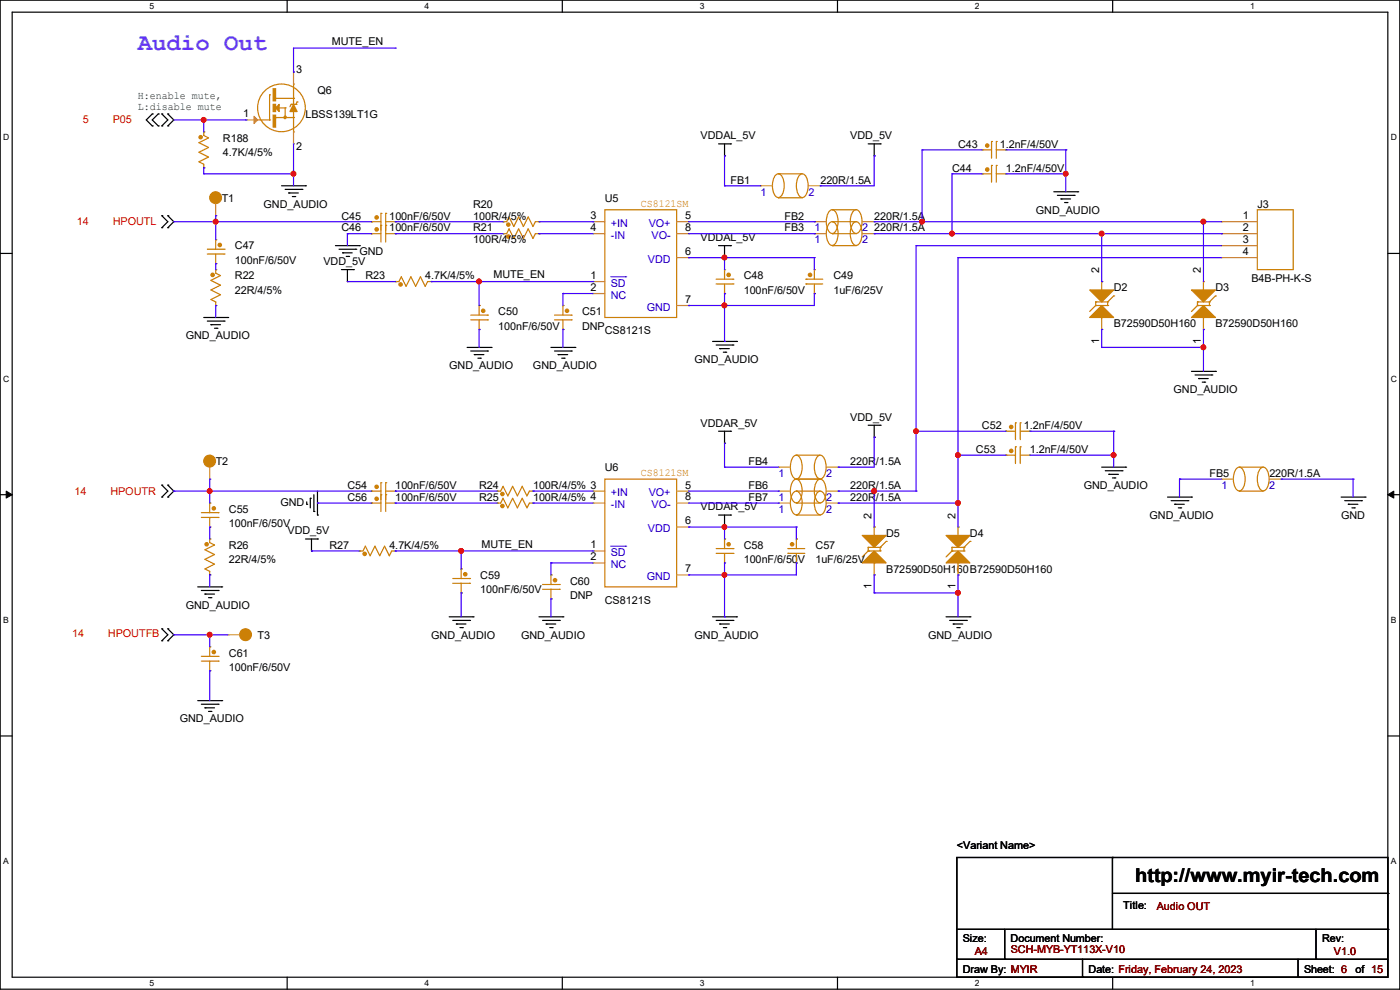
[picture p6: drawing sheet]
<svg xmlns="http://www.w3.org/2000/svg" width="297mm" height="210mm" viewBox="0 0 297 210" stroke-linecap="round" stroke-linejoin="round" font-family="sans-serif">
<path d="M0 0h297v209.8h-297zM2.6 2.6h291.8v204.7h-291.8z" fill="none" stroke="#000" stroke-width=".25"/>
<g fill="#fff">
<path d="M31.7 .3h1v2h-1z"/>
<path d="M31.7 207.6h1v1.9h-1z"/>
</g>
<path d="M60.9 0v2.6M60.9 207.3v2.5" fill="none" stroke="#000" stroke-width=".25"/>
<g fill="#fff">
<path d="M90.1 .3h1v2h-1z"/>
<path d="M90.1 207.6h1v1.9h-1z"/>
</g>
<path d="M119.3 0v2.6M119.3 207.3v2.5" fill="none" stroke="#000" stroke-width=".25"/>
<g fill="#fff">
<path d="M148.5 .3h.9v2h-.9z"/>
<path d="M148.5 207.6h.9v1.9h-.9z"/>
</g>
<path d="M177.7 0v2.6M177.7 207.3v2.5" fill="none" stroke="#000" stroke-width=".25"/>
<g fill="#fff">
<path d="M206.8 .3h1v2h-1z"/>
<path d="M206.8 207.6h1v1.9h-1z"/>
</g>
<path d="M236.1 0v2.6M236.1 207.3v2.5" fill="none" stroke="#000" stroke-width=".25"/>
<g fill="#fff">
<path d="M265.2 .3h1v2h-1z"/>
<path d="M265.2 207.6h1v1.9h-1z"/>
<path d="M.7 28.2h1.2v1.9h-1.2z"/>
<path d="M295.1 28.2h1.2v1.9h-1.2z"/>
<path d="M.7 79.3h1.2v2h-1.2z"/>
<path d="M295.1 79.3h1.2v2h-1.2z"/>
</g>
<path d="M0 53.8h2.6M294.4 53.8h2.6" fill="none" stroke="#000" stroke-width=".25"/>
<g fill="#fff">
<path d="M.7 130.5h1.2v2h-1.2z"/>
<path d="M295.1 130.5h1.1v2h-1.1z"/>
</g>
<path d="M0 104.9h2.6M294.4 104.9h2.6" fill="none" stroke="#000" stroke-width=".25"/>
<path d="M1.3 104.2l1.3 .7-1.3 .8zM294.4 104.9l1.3-.7v1.5z" fill="#000" stroke="#000" stroke-width=".21"/>
<g fill="#fff">
<path d="M.7 181.7h1.2v2h-1.2z"/>
<path d="M295.1 181.7h1.1v2h-1.1z"/>
</g>
<g fill="none" stroke="#000" stroke-width=".25">
<path d="M32.3 24.2h.1M32.3 26.7h.1M32.3 24.2l-1.3 1.2 1.3 1.3M33.6 26.7h.1M33.6 24.2h.1M33.6 24.2l-1.3 1.2 1.3 1.3M34.3 26.7h.1M34.3 24.2h.1M34.3 24.2l1.3 1.2-1.3 1.3M35.6 24.2h.1M35.6 26.7h.1M35.6 24.2l1.3 1.2-1.3 1.3"/>
<path d="M59.7 39.4h5.1M64.8 39.4h.1M152.4 30.5h2.6M153.7 33.1h.1M153.7 30.5v2.6M155 30.5h.1M184.2 30.5h2.5M185.5 33.1h.1M185.5 30.5v2.6M186.7 30.5h.1M34.3 48.3h.1M34.3 45.8h.1"/>
<path d="M34.3 45.8l1.3 1.2-1.3 1.3M35.6 45.8h.1M35.6 48.3h.1M35.6 45.8l1.3 1.2-1.3 1.3M60.5 40.2h3.6M61.3 40.9h.1M61.3 40.9h2M62 41.7h.5M62.5 41.7h.1M64.1 40.2h.1M71.2 52.1h5M71.9 52.9h3.6"/>
<path d="M72.4 57.2h2.6M72.7 53.6h.1M72.7 53.6h2M73.4 54.4h.6M73.7 59.7h.1M73.7 57.2v2.5M74 54.4h.1M75 57.2h.1M75.5 52.9h.1M76.2 52.1h.1M152.4 52.1h2.6M153.7 54.7h.1"/>
<path d="M153.7 52.1v2.6M155 52.1h.1M223.6 40.7h5M224.3 41.4h3.6M225.1 42.2h.1M225.1 42.2h2M225.8 43h.6M226.4 43h.1M227.9 41.4h.1M228.6 40.7h.1M43.2 67.4h5.1M44 68.1h3.5"/>
<path d="M44.7 68.9h.1M44.7 68.9h2.1M45.5 69.6h.5M46 69.6h.1M47.5 68.1h.1M48.3 67.4h.1M99.1 73.7h5.1M99.9 74.5h3.5M100.6 75.2h.1M100.6 75.2h2.1M101.4 76h.5M101.9 76h.1"/>
<path d="M103.4 74.5h.1M104.2 73.7h.1M116.9 73.7h5.1M117.6 74.5h3.6M118.4 75.2h.1M118.4 75.2h2M119.2 76h.5M119.7 76h.1M121.2 74.5h.1M122 73.7h.1M151.2 72.4h5.1M151.9 73.2h3.6"/>
<path d="M152.7 74h.1M152.7 74h2M153.5 74.7h.5M154 74.7h.1M155.5 73.2h.1M156.3 72.4h.1M252.8 78.8h5.1M253.5 79.5h3.6M257.1 79.5h.1M257.9 78.8h.1M152.4 91.5h2.6M153.7 94h.1"/>
<path d="M153.7 91.5v2.5M155 91.5h.1M184.2 90.2h2.5M185.5 92.8h.1M185.5 90.2v2.6M186.7 90.2h.1M233.7 99.1h5.1M234.5 99.9h3.5M238 99.9h.1M238.8 99.1h.1M254.3 80.3h.1M254.3 80.3h2"/>
<path d="M255.1 81.1h.5M255.6 81.1h.1M34.3 105.5h.1M34.3 102.9h.1M34.3 102.9l1.3 1.3-1.3 1.3M35.6 102.9h.1M35.6 105.5h.1M35.6 102.9l1.3 1.3-1.3 1.3M64.8 114.3h2.6M65.1 107h.1M65.1 106.5v.5M65.8 105.7h.1"/>
<path d="M65.8 105.7v2M66.1 116.9h.1M66.1 114.3v2.6M66.6 108.5h.1M66.6 104.9v3.6M67.4 109.3h.1M67.4 114.3h.1M67.4 104.2v5.1M152.4 109.3h2.6M153.7 111.8h.1M153.7 109.3v2.5M155 109.3h.1"/>
<path d="M235.2 100.6h.1M235.2 100.6h2.1M236 101.4h.5M236.5 101.4h.1M247.7 105.5h5.1M248.5 106.2h3.5M249.2 107h.1M249.2 107h2M250 107.7h.5M250.5 107.7h.1M252 106.2h.1M252.8 105.5h.1"/>
<path d="M284.5 105.5h5.1M285.3 106.2h3.5M286 107h.1M286 107h2.1M286.8 107.7h.5M287.3 107.7h.1M288.8 106.2h.1M289.6 105.5h.1M34.3 135.9h.1M34.3 133.4h.1M34.3 133.4l1.3 1.3-1.3 1.2M35.6 133.4h.1"/>
<path d="M35.6 135.9h.1M35.6 133.4l1.3 1.3-1.3 1.2M42 124.5h5M42.7 125.3h3.6M43.5 126h.1M43.5 126h2M44.2 126.8h.5M44.7 126.8h.1M46.3 125.3h.1M47 124.5h.1M95.3 130.9h5.1M96.1 131.6h3.5"/>
<path d="M96.8 132.4h.1M96.8 132.4h2M97.6 133.1h.5M98.1 133.1h.1M99.6 131.6h.1M100.4 130.9h.1M114.3 130.9h5.1M115.1 131.6h3.6M115.9 132.4h.1M115.9 132.4h2M116.6 133.1h.5M117.1 133.1h.1"/>
<path d="M118.7 131.6h.1M119.4 130.9h.1M151.2 130.9h5.1M151.9 131.6h3.6M152.7 132.4h.1M152.7 132.4h2M153.5 133.1h.5M154 133.1h.1M155.5 131.6h.1M156.3 130.9h.1M200.7 130.9h5.1M201.5 131.6h3.5"/>
<path d="M202.2 132.4h.1M202.2 132.4h2.1M203 133.1h.5M203.5 133.1h.1M205 131.6h.1M205.8 130.9h.1M0 156.1h2.6M42 148.6h5M42.7 149.4h3.6M43.5 150.2h.1M43.5 150.2h2M44.2 150.9h.5"/>
<path d="M44.7 150.9h.1M46.3 149.4h.1M47 148.6h.1M294.4 156.1h2.6M203 181.9h91.4v25.4h-91.4zM203 197.1h91.4M213.1 197.1v6.4M236 181.9h.1M236 181.9v15.2M236 189.5h58.4M279.2 197.1v6.4M294.4 197.1h.1"/>
<path d="M294.4 189.5h.1M203 203.5h.1M203 203.5h91.4M213.1 203.5h.1M229.7 207.3h.1M229.7 203.5v3.8M275.4 207.3h.1M275.4 203.5v3.8M279.2 203.5h.1"/>
</g>
<g fill="none" stroke="#cc8006" stroke-width=".25">
<path d="M62.3 17.8h.1M62.3 17.8v4.3M43.2 35.6h.1M43.2 28h.1M43.2 28v.7l1 .6-2 1 2 1-2 1 2 1-2 1 1 .5v.8M54.7 25.4h2.5M57.2 25.4h.1M57.2 20.1h.1M57.2 20.1v5.3M58.5 24.9h.1M58.5 24.9h1.7M58.5 20.9h3.8"/>
<path d="M59.2 22.9h1.3M60.5 22.9h.1M60.5 24.7h.1M60.5 22.9v1.8M60.7 24.9h1.6M61.8 22.1h.1M61.8 22.1l-.3 .5M61.8 22.1h1M62.3 24.9h.1M62.3 28h.1M62.3 20.9h.1M62.3 23.7v4.3"/>
<path d="M62.8 22.1h.1M63 21.6h.1M63 21.6l-.2 .5M164.5 37.2a.84 .84 0 0 1 .9-.3 .84 .84 0 0 1 .6 .7 3.8 3.8 0 0 1-.5 4.2 .9 .9 0 0 1-1.3-.6 4.3 4.3 0 0 1 .3-4zM165.1 36.9h.1M165.1 36.9h5.1M169.6 37.2a.84 .84 0 0 1 .9-.3 .84 .84 0 0 1 .6 .7 3.8 3.8 0 0 1-.6 4.2 .9 .9 0 0 1-1.2-.6 4.3 4.3 0 0 1 .3-4zM208.3 36.9h.1M208.3 31.8h.1M208.3 36.9h2.1M208.3 31.8h2.1M210.4 35.1h.1"/>
<path d="M210.4 30h.1M210.4 30v3.6M210.4 35.1v3.6M211.4 35.1h.1M211.4 30h.1M211.4 30v3.6M211.4 35.1v3.6M211.4 36.9h2M211.4 31.8h2M213.4 36.9h.1M213.4 31.8h.1M44 53.9h3.5"/>
<path d="M44 52.9h3.5M45.8 50.8h.1M45.8 55.9h.1M45.8 57.2h.1M45.8 50.8v2.1M45.8 53.9v2M45.8 57.2v.8l1 .5-2.1 1 2.1 1-2.1 1 2.1 1-2.1 1 1.1 .6v.7M47.5 53.9h.1M47.5 52.9h.1M78.8 47h.1M78.8 49.6h.1M78.8 47h2"/>
<path d="M78.8 49.6h2M80.8 45.3h.1M80.8 47.8h.1M80.8 45.3v6.1M81.8 45.3h.1M81.8 47.8h.1M81.8 47h2.1M81.8 45.3v6.1M81.8 49.6h2.1M83.9 59.7h.1M83.9 47h.1M83.9 49.6h.1"/>
<path d="M83.9 59.7h.7l.5-1 1 2 1.1-2 1 2 1-2 1 2 .5-1h.8M91.5 59.7h.1M106.7 47h.1M106.7 49.6h.1M106.7 47h.8l.5-1 1 2 1-2 1 2 1.1-2 1 2 .5-1h.7M106.7 49.6h.8l.5-1 1 2 1-2 1 2 1.1-2 1 2 .5-1h.7M114.3 47h.1M114.3 49.6h.1M128.3 44.5h15.3v22.9h-15.3zM151.9 59.2h3.6M153.7 57.2h.1M153.7 57.2v2"/>
<path d="M155.5 59.2h.1M165.1 42h.1M165.1 42h5.1M171 59.2h.1M171 59.2h3.5M172.8 57.2h.1M172.8 57.2v2M175.9 47.4a.84 .84 0 0 1 .9-.3 .84 .84 0 0 1 .6 .7 3.8 3.8 0 0 1-.5 4.2 .9 .9 0 0 1-1.2-.7 4.3 4.3 0 0 1 .2-3.9zM175.9 44.8a.84 .84 0 0 1 .9-.3 .84 .84 0 0 1 .6 .7 3.8 3.8 0 0 1-.5 4.2 .9 .9 0 0 1-1.2-.6 4.3 4.3 0 0 1 .2-4zM176.6 47h.1M176.6 52.1h.1M176.6 44.5h.1"/>
<path d="M176.6 49.6h.1M176.6 47h5.1M176.6 49.6h5.1M176.6 52.1h5.1M176.6 44.5h5.1M181 47.4a.84 .84 0 0 1 .9-.3 .84 .84 0 0 1 .6 .7 3.8 3.8 0 0 1-.5 4.2 .9 .9 0 0 1-1.3-.7 4.3 4.3 0 0 1 .3-3.9zM181 44.8a.84 .84 0 0 1 .9-.3 .84 .84 0 0 1 .6 .7 3.8 3.8 0 0 1-.5 4.2 .9 .9 0 0 1-1.3-.6 4.3 4.3 0 0 1 .3-4zM233.7 59.7h.1M233.7 59.7v1.8M255.3 59.7h.1M255.3 59.7v1.8M266.7 44.5h7.7v12.7h-7.7z"/>
<path d="M45.8 64.8h.1M99.9 67.9h3.5M99.9 66.8h3.5M101.6 64.8h.1M101.6 69.9h.1M101.6 64.8v2M101.6 67.9v2M103.4 67.9h.1M103.4 66.8h.1M117.6 67.9h3.6M117.6 66.8h3.6M119.4 64.8h.1"/>
<path d="M119.4 69.9h.1M119.4 64.8v2M119.4 67.9v2M121.2 67.9h.1M121.2 66.8h.1M151.9 60.2h3.6M153.7 62.3h.1M153.7 60.2v2.1M155.5 60.2h.1M171 60.2h.1M171 60.2h3.5M172.8 62.3h.1"/>
<path d="M172.8 60.2v2.1M232.5 64.8h.1M232.5 64.1h.1M232.5 64.8h2.5M232.5 64.1h2.5M232.5 64.8l-1.3 1.3M232.5 64.1v.7M233.7 67.4h.1M233.7 67.4v2.5M235 64.8h.1M235 64.1h.1M235 64.1v.7"/>
<path d="M236.3 62.8h.1M236.3 62.8l-1.3 1.3M254 64.8h.1M254 64.1h.1M254 64.8l-1.2 1.3M254 64.8h2.6M254 64.1h2.6M254 64.1v.7M255.3 67.4h.1M255.3 67.4v2.5M256.6 64.8h.1M256.6 64.1h.1"/>
<path d="M256.6 64.1v.7M257.9 62.8h.1M257.9 62.8l-1.3 1.3M168.3 96.9a.84 .84 0 0 1 .9-.3 .84 .84 0 0 1 .6 .7 3.8 3.8 0 0 1-.5 4.2 .9 .9 0 0 1-1.3-.6 4.3 4.3 0 0 1 .3-4zM169 96.6h.1M169 96.6h5M173.4 96.9a.84 .84 0 0 1 .9-.3 .84 .84 0 0 1 .6 .7 3.8 3.8 0 0 1-.6 4.2 .9 .9 0 0 1-1.2-.6 4.3 4.3 0 0 1 .3-4zM213.4 91.5h.1M213.4 96.6h.1M213.4 96.6h2M213.4 91.5h2M215.4 89.7h.1"/>
<path d="M215.4 94.8h.1M215.4 89.7v3.6M215.4 94.8v3.5M216.5 89.7h.1M216.5 94.8h.1M216.5 96.6h2M216.5 89.7v3.6M216.5 94.8v3.5M216.5 91.5h2M218.5 91.5h.1M218.5 96.6h.1M262.3 99.4a.84 .84 0 0 1 .9-.3 .84 .84 0 0 1 .6 .7 3.8 3.8 0 0 1-.6 4.2 .9 .9 0 0 1-1.2-.6 4.3 4.3 0 0 1 .3-4z"/>
<path d="M262.9 99.1h.1M262.9 99.1h5.1M267.4 99.4a.84 .84 0 0 1 .9-.3 .84 .84 0 0 1 .6 .7 3.8 3.8 0 0 1-.6 4.2 .9 .9 0 0 1-1.2-.6 4.3 4.3 0 0 1 .3-4zM42.7 109.8h3.6M42.7 108.8h3.6M44.5 114.3h.1M44.5 106.7h.1M44.5 111.8h.1M44.5 114.3v.8l1 .5-2 1 2 1-2 1.1 2 1-2 1 1 .5v.8M44.5 106.7v2.1M44.5 109.8v2M46.3 109.8h.1"/>
<path d="M46.3 108.8h.1M76.2 116.9h.1M76.2 116.9h.8l.5-1 1 2 1-2 1.1 2 1-2 1 2 .5-1h.8M78.8 106.7h.1M78.8 104.2h.1M78.8 106.7h2M78.8 104.2h2M80.8 104.9h.1M80.8 102.4h.1M80.8 102.4v6.1M81.8 104.9h.1M81.8 102.4h.1"/>
<path d="M81.8 102.4v6.1M81.8 106.7h2.1M81.8 104.2h2.1M83.9 106.7h.1M83.9 104.2h.1M83.9 116.9h.1M105.5 104.2h.1M105.5 106.7h.1M105.5 106.7h.7l.5-1 1 2 1.1-2 1 2 1-2 1 2 .5-1h.8M105.5 104.2h.7l.5-1 1 2 1.1-2 1 2 1-2 1 2 .5-1h.8M113.1 104.2h.1M113.1 106.7h.1"/>
<path d="M128.3 101.6h15.3v22.9h-15.3zM151.9 117.4h3.6M151.9 116.4h3.6M153.7 114.3h.1M153.7 119.4h.1M153.7 114.3v2.1M153.7 117.4v2M155.5 117.4h.1M155.5 116.4h.1M167.2 117.4h.1M167.2 116.4h.1M167.2 117.4h3.5"/>
<path d="M167.2 116.4h3.5M168.3 104.5a.84 .84 0 0 1 .9-.3 .84 .84 0 0 1 .6 .7 3.8 3.8 0 0 1-.5 4.2 .9 .9 0 0 1-1.3-.6 4.3 4.3 0 0 1 .3-4zM168.3 102a.84 .84 0 0 1 .9-.3 .84 .84 0 0 1 .6 .7 3.8 3.8 0 0 1-.5 4.2 .9 .9 0 0 1-1.3-.7 4.3 4.3 0 0 1 .3-3.9zM169 101.6h.1M169 104.2h.1M169 109.3h.1M169 106.7h.1M169 114.3h.1M169 119.4h.1M169 106.7h5M169 104.2h5M169 101.6h5"/>
<path d="M169 109.3h5M169 114.3v2.1M169 117.4v2M173.4 104.5a.84 .84 0 0 1 .9-.3 .84 .84 0 0 1 .6 .7 3.8 3.8 0 0 1-.6 4.2 .9 .9 0 0 1-1.2-.6 4.3 4.3 0 0 1 .3-4zM173.4 102a.84 .84 0 0 1 .9-.3 .84 .84 0 0 1 .6 .7 3.8 3.8 0 0 1-.6 4.2 .9 .9 0 0 1-1.2-.7 4.3 4.3 0 0 1 .3-3.9zM184.2 116.9h.1M184.2 116.1h.1M184.2 116.9l-1.3 1.3M184.2 116.9h2.5M184.2 116.1h2.5M184.2 116.1v.8M185.5 119.4h.1"/>
<path d="M185.5 111.8h.1M185.5 111.8v1.8M185.5 119.4v2.6M186.7 116.9h.1M186.7 116.1h.1M186.7 116.1v.8M188 114.9h.1M188 114.9l-1.3 1.2M202 116.9h.1M202 116.1h.1M202 116.9h2.5M202 116.1h2.5"/>
<path d="M202 116.9l-1.3 1.3M202 116.1v.8M203.2 119.4h.1M203.2 111.8h.1M203.2 111.8v1.8M203.2 119.4v2.6M204.5 116.9h.1M204.5 116.1h.1M204.5 116.1v.8M205.8 114.9h.1M205.8 114.9l-1.3 1.2M262.9 104.2h.1"/>
<path d="M262.9 104.2h5.1M42.7 139.2h3.6M44.5 122h.1M44.5 137.2h.1M44.5 137.2v2M46.3 139.2h.1M96.1 123.7h3.5M96.1 122.7h3.5M97.8 120.7h.1M97.8 125.8h.1M97.8 120.7v2M97.8 123.7v2.1"/>
<path d="M99.6 123.7h.1M99.6 122.7h.1M115.1 125h3.6M115.1 124h3.6M116.9 122h.1M116.9 127h.1M116.9 122v2M116.9 125v2M118.7 125h.1M118.7 124h.1M42.7 140.3h3.6M44.5 142.3h.1"/>
<path d="M44.5 140.3v2M46.3 140.3h.1"/>
<circle cx="59.7" cy="22.9" r="5.1"/>
</g>
<g fill="#cc8006" stroke="#cc8006" stroke-width=".25">
<path d="M182.9 113.6h5.1l-2.5 2.5z"/>
<path d="M182.9 119.4l2.6-2.5 2.5 2.5z"/>
<path d="M252.8 61.5h5.1l-2.6 2.6z"/>
<path d="M252.8 67.4l2.5-2.6 2.6 2.6z"/>
<path d="M231.2 61.5h5.1l-2.6 2.6z"/>
<path d="M233.7 64.8l2.6 2.6h-5.1z"/>
<path d="M200.7 113.6h5.1l-2.6 2.5z"/>
<path d="M200.7 119.4l2.5-2.5 2.6 2.5z"/>
<path d="M59.2 22.1v1.6l-.7-.8z"/>
<path d="M58 18.8h.5v2.6h-.5z" fill-rule="evenodd"/>
<path d="M58 24.4h.5v2.6h-.5z" fill-rule="evenodd"/>
<path d="M58 22.1h.5v1.6h-.5z" fill-rule="evenodd"/>
<path d="M62.3 22.1l.7 1.6h-1.5z" fill-rule="evenodd"/>
<circle cx="107.8" cy="47.6" r=".36"/>
<circle cx="102.5" cy="65.9" r=".36"/>
<circle cx="79.9" cy="105.8" r=".36"/>
<circle cx="171.9" cy="58.3" r=".36"/>
<circle cx="79.9" cy="103.3" r=".36"/>
<circle cx="42.6" cy="29.1" r=".36"/>
<circle cx="85" cy="60.3" r=".36"/>
<circle cx="46.6" cy="52" r=".36"/>
<circle cx="98.7" cy="121.8" r=".36"/>
<circle cx="209.4" cy="36" r=".36"/>
<circle cx="79.9" cy="46.1" r=".36"/>
<circle cx="52.1" cy="134.6" r="1.25"/>
<circle cx="79.9" cy="48.7" r=".36"/>
<circle cx="154.6" cy="115.5" r=".36"/>
<circle cx="43.8" cy="115.5" r=".36"/>
<circle cx="106.6" cy="104.8" r=".36"/>
<circle cx="45.1" cy="58.3" r=".36"/>
<circle cx="214.5" cy="90.6" r=".36"/>
<circle cx="45.4" cy="138.3" r=".36"/>
<circle cx="120.3" cy="65.9" r=".36"/>
<circle cx="107.8" cy="50.2" r=".36"/>
<circle cx="209.4" cy="30.9" r=".36"/>
<circle cx="45.7" cy="41.9" r="1.25"/>
<circle cx="154.6" cy="58.3" r=".36"/>
<circle cx="117.7" cy="123.1" r=".36"/>
<circle cx="45.4" cy="107.8" r=".36"/>
<circle cx="60.5" cy="24.9" r=".24"/>
<circle cx="168" cy="115.5" r=".36"/>
<circle cx="77.4" cy="117.5" r=".36"/>
<circle cx="44.5" cy="97.8" r="1.25"/>
<circle cx="106.6" cy="107.3" r=".36"/>
<circle cx="214.5" cy="95.7" r=".36"/>
</g>
<g fill="none" stroke="#a84" stroke-width=".25">
<path d="M62.3 15.3h.1M62.3 15.3v2.5M43.2 28h.1M43.2 35.6h.1M52.1 25.4h.1M52.1 25.4h2.6M62.3 30.5h.1M62.3 28v2.5M161.3 39.4h.1M161.3 39.4h2.6M171.5 39.4h2.5M174 39.4h.1"/>
<path d="M208.3 36.9h.1M208.3 31.8h.1M213.4 36.9h.1M213.4 31.8h.1M45.8 50.8h.1M45.8 55.9h.1M45.8 57.2h.1M45.8 45.8h.1M45.8 43.2v2.6M78.8 47h.1M78.8 49.6h.1M83.9 59.7h.1"/>
<path d="M83.9 47h.1M83.9 49.6h.1M91.5 59.7h.1M106.7 47h.1M106.7 49.6h.1M114.3 47h.1M114.3 49.6h.1M125.8 59.7h.1M125.8 49.6h.1M125.8 47h.1M125.8 47h2.5M125.8 49.6h2.5"/>
<path d="M125.8 59.7h2.5M143.6 47h2.5M143.6 49.6h2.5M143.6 54.7h2.5M146.1 49.6h.1M146.1 54.7h.1M146.1 47h.1M153.7 57.2h.1M172.8 57.2h.1M172.8 49.6h.1M172.8 47h.1M172.8 47h2.5"/>
<path d="M172.8 49.6h2.5M182.9 47h2.6M182.9 49.6h2.6M185.5 49.6h.1M185.5 47h.1M233.7 59.7h.1M255.3 59.7h.1M259.1 47h.1M259.1 49.6h.1M259.1 52.1h.1M259.1 54.7h.1M259.1 47h7.6"/>
<path d="M259.1 49.6h7.6M259.1 52.1h7.6M259.1 54.7h7.6M45.8 64.8h.1M101.6 64.8h.1M101.6 69.9h.1M119.4 64.8h.1M119.4 69.9h.1M125.8 62.3h.1M125.8 62.3h2.5M143.6 64.8h2.5M146.1 64.8h.1"/>
<path d="M153.7 62.3h.1M172.8 62.3h.1M233.7 69.9h.1M255.3 69.9h.1M44.5 99.1v2.5M165.1 99.1h.1M165.1 99.1h2.6M175.3 99.1h2.5M177.8 99.1h.1M213.4 91.5h.1M213.4 96.6h.1M218.5 91.5h.1"/>
<path d="M218.5 96.6h.1M44.5 114.3h.1M44.5 106.7h.1M44.5 111.8h.1M44.5 101.6h.1M76.2 116.9h.1M78.8 106.7h.1M78.8 104.2h.1M83.9 106.7h.1M83.9 104.2h.1M83.9 116.9h.1M105.5 104.2h.1"/>
<path d="M105.5 106.7h.1M113.1 104.2h.1M113.1 106.7h.1M125.8 116.9h.1M125.8 106.7h.1M125.8 104.2h.1M125.8 119.4h.1M125.8 106.7h2.5M125.8 104.2h2.5M125.8 116.9h2.5M125.8 119.4h2.5M143.6 106.7h2.5"/>
<path d="M143.6 104.2h2.5M143.6 111.8h2.5M146.1 106.7h.1M146.1 111.8h.1M146.1 104.2h.1M153.7 114.3h.1M153.7 119.4h.1M165.1 106.7h.1M165.1 104.2h.1M165.1 106.7h2.6M165.1 104.2h2.6M169 114.3h.1"/>
<path d="M169 119.4h.1M175.3 106.7h2.5M175.3 104.2h2.5M177.8 106.7h.1M177.8 104.2h.1M185.5 111.8h.1M203.2 111.8h.1M259.1 101.6h.1M259.1 101.6h2.6M269.3 101.6h2.5M271.8 101.6h.1M44.5 122h.1"/>
<path d="M44.5 137.2h.1M48.3 134.7h.1M48.3 134.7h2.5M97.8 120.7h.1M97.8 125.8h.1M116.9 122h.1M116.9 127h.1M143.6 122h2.5M146.1 122h.1M185.5 122h.1M203.2 122h.1M44.5 142.3h.1"/>
</g>
<path d="M129.6 58.7h3.2M132.8 58.7h.1M129.6 115.9h3.2M132.8 115.9h.1" fill="none" stroke="#00c" stroke-width=".21"/>
<path d="M53.9 24.7l.8 .7-.8 .8z" fill="#a84" stroke="#a84" stroke-width=".25"/>
<g fill="none" stroke="#4200ff" stroke-width=".25">
<path d="M62.3 15.3h.1M83.9 10.2h.1M83.9 10.2h-21.6v5.1M36.9 25.4h15.2M43.2 25.4h.1M43.2 36.9h.1M43.2 35.6h.1M43.2 36.9h19.1M43.2 25.4v2.6M43.2 35.6v1.3M52.1 25.4h.1M62.3 36.9h.1"/>
<path d="M62.3 30.5v8.9M153.7 33.1h.1M153.7 39.4h.1M153.7 33.1v6.3M153.7 39.4h7.6M174 39.4h.1M185.5 33.1h.1M185.5 33.1v6.3h-11.5M195.6 31.8h.1M195.6 31.8h12.7M195.6 31.8v15.2M202 36.9h.1"/>
<path d="M202 36.9h6.3M202 36.9v12.7M213.4 31.8h12.7M213.4 36.9h12.7M226.1 31.8h.1M226.1 36.9h.1M226.1 31.8v8.9M36.9 47h.1M36.9 47h41.9M45.8 47h.1M45.8 45.8h.1M45.8 55.9h.1"/>
<path d="M45.8 45.8v5M45.8 55.9v1.3M73.7 49.6h.1M73.7 59.7h.1M73.7 49.6v2.5M73.7 49.6h5.1M73.7 59.7h10.2M83.9 47h.1M83.9 49.6h.1M83.9 47h22.8M83.9 49.6h22.8M91.5 59.7h.1"/>
<path d="M91.5 59.7h34.3M101.6 59.7h.1M101.6 59.7v5.1M114.3 49.6h.1M114.3 47h11.5M114.3 49.6h11.5M125.8 47h.1M125.8 59.7h.1M146.1 54.7h.1M146.1 47h26.7M146.1 49.6h26.7M146.1 54.7h26.7"/>
<path d="M153.7 54.7h.1M153.7 54.7v2.5M172.8 47h.1M172.8 49.6h.1M172.8 54.7h.1M172.8 54.7v2.5M185.5 47h.1M185.5 49.6h.1M185.5 47h73.6M185.5 49.6h73.6M194.4 52.1h.1M194.4 52.1h64.7"/>
<path d="M194.4 52.1v52.1M195.6 47h.1M202 49.6h.1M203.2 54.7h.1M203.2 54.7h55.9M203.2 54.7v57.1M233.7 49.6h.1M233.7 59.7h.1M233.7 49.6v10.1M255.3 47h.1M255.3 47v12.7M259.1 49.6h.1"/>
<path d="M45.8 64.8h.1M45.8 64.8v2.6M101.6 69.9h.1M101.6 69.9v3.8M119.4 62.3h.1M119.4 69.9h.1M119.4 62.3h6.4M119.4 62.3v2.5M119.4 69.9v3.8M146.1 64.8h.1M153.7 62.3h.1M153.7 64.8h.1"/>
<path d="M153.7 72.4h.1M153.7 62.3v10.1M172.8 62.3h.1M172.8 62.3v2.5h-26.7M233.7 69.9h.1M233.7 73.7h.1M233.7 69.9v3.8M233.7 73.7h21.6M255.3 69.9h.1M255.3 73.7h.1M255.3 69.9v8.9M153.7 94h.1"/>
<path d="M153.7 99.1h.1M153.7 94v5.1M153.7 99.1h11.4M177.8 99.1h.1M185.5 92.8h.1M185.5 92.8v6.3h-7.7M194.4 91.5h.1M194.4 91.5h19M203.2 96.6h.1M203.2 96.6h10.2M218.5 91.5h17.8M218.5 96.6h17.8"/>
<path d="M236.3 96.6h.1M236.3 91.5h.1M236.3 91.5v7.6M36.9 104.2h.1M36.9 104.2h41.9M44.5 111.8h.1M44.5 104.2h.1M44.5 101.6h.1M44.5 101.6v5.1M44.5 111.8v2.5M66.1 116.9h.1M66.1 116.9h10.1"/>
<path d="M67.4 106.7h.1M67.4 106.7h11.4M83.9 104.2h.1M83.9 106.7h.1M83.9 116.9h.1M83.9 104.2h21.6M83.9 106.7h21.6M83.9 116.9h41.9M97.8 116.9h.1M97.8 116.9v3.8M113.1 104.2h.1M113.1 106.7h.1"/>
<path d="M113.1 104.2h12.7M113.1 106.7h12.7M116.9 119.4h.1M116.9 119.4v2.6M116.9 119.4h8.9M125.8 116.9h.1M146.1 111.8h.1M146.1 104.2h19M146.1 106.7h19M146.1 111.8h22.9M153.7 111.8h.1M153.7 119.4h.1"/>
<path d="M153.7 111.8v2.5M153.7 119.4v11.5M165.1 104.2h.1M165.1 106.7h.1M169 111.8h.1M169 119.4h.1M169 111.8v2.5M169 119.4v2.6h-22.9M177.8 104.2h.1M177.8 106.7h.1M177.8 104.2h16.6M177.8 106.7h25.4"/>
<path d="M185.5 104.2h.1M185.5 104.2v7.6M194.4 104.2h.1M203.2 106.7h.1M250.2 101.6h.1M250.2 101.6h8.9M250.2 101.6v3.9M271.8 101.6h.1M271.8 101.6h15.3M287.1 101.6h.1M287.1 101.6v3.9M36.9 134.7h.1"/>
<path d="M36.9 134.7h11.4M44.5 134.7h.1M44.5 122h.1M44.5 122v2.5M44.5 134.7v2.5M97.8 125.8h.1M97.8 125.8v5.1M116.9 127h.1M116.9 127v3.9M146.1 122h.1M153.7 122h.1M153.7 130.9h.1"/>
<path d="M185.5 122h.1M185.5 125.8h.1M185.5 122v3.8M185.5 125.8h17.7M203.2 122h.1M203.2 125.8h.1M203.2 122v8.9M44.5 142.3h.1M44.5 142.3v6.3"/>
</g>
<g fill="#f00" stroke="#f00" stroke-width=".25">
<circle cx="194.3" cy="91.5" r=".49"/>
<circle cx="153.7" cy="54.6" r=".49"/>
<circle cx="203.2" cy="96.5" r=".49"/>
<circle cx="101.6" cy="59.7" r=".49"/>
<circle cx="153.7" cy="64.8" r=".49"/>
<circle cx="153.7" cy="111.8" r=".49"/>
<circle cx="97.8" cy="116.9" r=".49"/>
<circle cx="153.7" cy="121.9" r=".49"/>
<circle cx="45.7" cy="47" r=".49"/>
<circle cx="44.5" cy="134.6" r=".49"/>
<circle cx="44.5" cy="104.2" r=".49"/>
<circle cx="195.6" cy="47" r=".49"/>
<circle cx="255.3" cy="47" r=".49"/>
<circle cx="255.3" cy="73.7" r=".49"/>
<circle cx="203.2" cy="125.8" r=".49"/>
<circle cx="185.4" cy="104.2" r=".49"/>
<circle cx="203.2" cy="106.7" r=".49"/>
<circle cx="236.2" cy="96.5" r=".49"/>
<circle cx="226.1" cy="36.9" r=".49"/>
<circle cx="202" cy="49.6" r=".49"/>
<circle cx="233.7" cy="49.6" r=".49"/>
<circle cx="43.2" cy="25.4" r=".49"/>
<circle cx="62.3" cy="36.9" r=".49"/>
</g>
<text font-size="5.1" fill="#0080ff" x="29.3" y="10.7">Audio Out</text>
<text font-size="4.1" x="240.8" y="187.2">http://www.myir-tech.com</text>
<g font-size="2.3">
<text x="70.4" y="9.5">MUTE_EN</text>
<text x="62.8" y="15.5">3</text>
<text x="67.4" y="19.9">Q6</text>
<text x="51.6" y="24.9">1</text>
<text x="64.8" y="25">LBSS139LT1G</text>
<text x="148.6" y="29.5">VDDAL_5V</text>
<text x="180.4" y="29.5">VDD_5V</text>
<text x="47.3" y="30.1">R188</text>
<text x="47.3" y="33.1">4.7K/4/5%</text>
<text x="62.8" y="31.8">2</text>
<text x="203.2" y="31.3">C43</text>
<text x="212.1" y="31.3">1.2nF/4/50V</text>
<text x="155" y="38.9">FB1</text>
<text x="174" y="38.9">220R/1.5A</text>
<text x="202" y="36.4">C44</text>
<text x="213.4" y="36.4">1.2nF/4/50V</text>
<text x="47" y="42.8">T1</text>
<text x="55.9" y="44">GND_AUDIO</text>
<text x="72.4" y="46.6">C45</text>
<text x="82.6" y="46.6">100nF/6/50V</text>
<text x="100.4" y="44">R20</text>
<text x="100.4" y="46.6">100R/4/5%</text>
<text x="125.3" y="46.5">3</text>
<text x="128.3" y="42.8">U5</text>
<text x="145.3" y="46.5">5</text>
<text x="166.4" y="46.6">FB2</text>
<text x="185.5" y="46.6">220R/1.5A</text>
<text x="219.8" y="45.3">GND_AUDIO</text>
<text x="263.7" y="46.5">1</text>
<text x="266.7" y="44">J3</text>
<text x="49.8" y="52.9">C47</text>
<text x="72.4" y="49.1">C46</text>
<text x="82.6" y="49.1">100nF/6/50V</text>
<text x="100.4" y="49.1">R21</text>
<text x="100.4" y="51.6">100R/4/5%</text>
<text x="125.3" y="49">4</text>
<text x="145.3" y="49">8</text>
<text x="148.6" y="51.1">VDDAL_5V</text>
<text x="166.4" y="49.1">FB3</text>
<text x="185.5" y="49.1">220R/1.5A</text>
<text x="263.7" y="49">2</text>
<text x="263.7" y="51.6">3</text>
<text x="49.8" y="56">100nF/6/50V</text>
<text x="49.8" y="59.3">R22</text>
<text x="68.6" y="56.2">VDD_5V</text>
<text x="76.2" y="54.2">GND</text>
<text x="77.5" y="59.3">R23</text>
<text x="90.2" y="59.3">4.7K/4/5%</text>
<text x="104.7" y="59">MUTE_EN</text>
<text x="125.3" y="59.2">1</text>
<text x="145.3" y="54.1">6</text>
<text x="157.8" y="59.3">C48</text>
<text x="176.8" y="59.3">C49</text>
<text x="233.2" y="58" transform="rotate(-90 233.2 58)">2</text>
<text x="254.8" y="58" transform="rotate(-90 254.8 58)">2</text>
<text x="263.7" y="54.1">4</text>
<text x="265.5" y="59.8">B4B-PH-K-S</text>
<text x="49.8" y="62.3">22R/4/5%</text>
<text x="125.3" y="61.7">2</text>
<text x="145.3" y="64.3">7</text>
<text x="157.8" y="62.3">100nF/6/50V</text>
<text x="176.8" y="62.3">1uF/6/25V</text>
<text x="236.3" y="61.8">D2</text>
<text x="257.9" y="61.8">D3</text>
<text x="39.4" y="72">GND_AUDIO</text>
<text x="105.7" y="66.9">C50</text>
<text x="105.7" y="69.9">100nF/6/50V</text>
<text x="123.5" y="66.9">C51</text>
<text x="123.5" y="69.9">DNP</text>
<text x="128.3" y="71">CS8121S</text>
<text x="236.3" y="69.4">B72590D50H160</text>
<text x="257.9" y="69.4">B72590D50H160</text>
<text x="147.4" y="77">GND_AUDIO</text>
<text x="233.2" y="72.9" transform="rotate(-90 233.2 72.9)">1</text>
<text x="254.8" y="72.9" transform="rotate(-90 254.8 72.9)">1</text>
<text x="95.3" y="78.3">GND_AUDIO</text>
<text x="113.1" y="78.3">GND_AUDIO</text>
<text x="249" y="83.4">GND_AUDIO</text>
<text x="180.4" y="89.2">VDD_5V</text>
<text x="148.6" y="90.5">VDDAR_5V</text>
<text x="208.3" y="91">C52</text>
<text x="217.2" y="91">1.2nF/4/50V</text>
<text x="45.8" y="98.6">T2</text>
<text x="128.3" y="99.9">U6</text>
<text x="158.8" y="98.6">FB4</text>
<text x="180.4" y="98.6">220R/1.5A</text>
<text x="207.1" y="96.1">C53</text>
<text x="218.5" y="96.1">1.2nF/4/50V</text>
<text x="256.6" y="101.2">FB5</text>
<text x="269.3" y="101.2">220R/1.5A</text>
<text x="59.5" y="107.3">GND</text>
<text x="73.7" y="106.3">C56</text>
<text x="73.7" y="103.7">C54</text>
<text x="83.9" y="106.3">100nF/6/50V</text>
<text x="83.9" y="103.7">100nF/6/50V</text>
<text x="101.6" y="103.7">R24</text>
<text x="101.6" y="106.3">R25</text>
<text x="113.1" y="103.7">100R/4/5% 3</text>
<text x="113.1" y="106.3">100R/4/5% 4</text>
<text x="145.3" y="106.2">8</text>
<text x="145.3" y="103.6">5</text>
<text x="158.8" y="106.3">FB7</text>
<text x="158.8" y="103.7">FB6</text>
<text x="180.4" y="106.3">220R/1.5A</text>
<text x="180.4" y="103.7">220R/1.5A</text>
<text x="229.9" y="103.7">GND_AUDIO</text>
<text x="48.6" y="108.8">C55</text>
<text x="48.6" y="111.8">100nF/6/50V</text>
<text x="61" y="113.4">VDD_5V</text>
<text x="145.3" y="111.3">6</text>
<text x="148.6" y="108.3">VDDAR_5V</text>
<text x="184.9" y="110" transform="rotate(-90 184.9 110)">2</text>
<text x="188" y="113.9">D5</text>
<text x="202.7" y="110" transform="rotate(-90 202.7 110)">2</text>
<text x="205.8" y="113.9">D4</text>
<text x="243.9" y="110.1">GND_AUDIO</text>
<text x="284.5" y="110.1">GND</text>
<text x="48.6" y="116.4">R26</text>
<text x="48.6" y="119.5">22R/4/5%</text>
<text x="69.9" y="116.4">R27</text>
<text x="82.6" y="116.4">4.7K/4/5%</text>
<text x="102.2" y="116.2">MUTE_EN</text>
<text x="125.3" y="116.3">1</text>
<text x="125.3" y="118.9">2</text>
<text x="157.8" y="116.4">C58</text>
<text x="157.8" y="119.5">100nF/6/50V</text>
<text x="173" y="116.4">C57</text>
<text x="173" y="119.5">1uF/6/25V</text>
<text x="101.9" y="122.8">C59</text>
<text x="101.9" y="125.8">100nF/6/50V</text>
<text x="120.9" y="124">C60</text>
<text x="145.3" y="121.4">7</text>
<text x="184.9" y="125" transform="rotate(-90 184.9 125)">1</text>
<text x="188" y="121.5">B72590D50H160B72590D50H160</text>
<text x="202.7" y="125" transform="rotate(-90 202.7 125)">1</text>
<text x="39.4" y="129.1">GND_AUDIO</text>
<text x="120.9" y="127.1">DNP</text>
<text x="128.3" y="128.1">CS8121S</text>
<text x="54.7" y="135.5">T3</text>
<text x="91.5" y="135.5">GND_AUDIO</text>
<text x="110.5" y="135.5">GND_AUDIO</text>
<text x="147.4" y="135.5">GND_AUDIO</text>
<text x="196.9" y="135.5">GND_AUDIO</text>
<text x="48.6" y="139.3">C61</text>
<text x="48.6" y="142.3">100nF/6/50V</text>
<text x="38.1" y="153.2">GND_AUDIO</text>
<text x="203" y="180.2">&lt;Variant Name&gt;</text>
<text x="238.3" y="192.9">Title:</text>
<text x="204.3" y="199.7">Size:</text>
<text x="214.4" y="199.7">Document Number:</text>
<text x="280.5" y="199.7">Rev:</text>
<text x="204.3" y="206.3">Draw By: MYIR</text>
<text x="230.9" y="206.3">Date: Friday, February 24, 2023</text>
<text x="276.6" y="206.3">Sheet: 6</text>
<text x="287.6" y="206.3">of 15</text>
</g>
<g font-size="2.3" fill="#008000">
<text x="29.3" y="21">H:enable mute,</text>
<text x="29.3" y="23.2">L:disable mute</text>
</g>
<g font-size="2.3" fill="#f00">
<text x="17.6" y="26">5</text>
<text x="23.9" y="26">P05</text>
<text x="16.3" y="47.8">14</text>
<text x="23.9" y="47.8">HPOUTL</text>
<text x="15.8" y="105">14</text>
<text x="23.4" y="105">HPOUTR</text>
<text x="15.3" y="135.2">14</text>
<text x="22.9" y="135.2">HPOUTFB</text>
</g>
<g font-size="2.3" fill="#00c">
<text x="161.3" y="41.5">1</text>
<text x="171.5" y="41.5">2</text>
<text x="129.6" y="50.6">-IN</text>
<text x="129.6" y="48.1">+IN</text>
<text x="137.6" y="48.1">VO+</text>
<text x="138.2" y="50.6">VO-</text>
<text x="172.8" y="51.6">1</text>
<text x="172.8" y="49.1">1</text>
<text x="182.9" y="51.6">2</text>
<text x="182.9" y="49.1">2</text>
<text x="137.5" y="55.7">VDD</text>
<text x="129.6" y="60.8">SD</text>
<text x="129.6" y="63.3">NC</text>
<text x="137.2" y="65.9">GND</text>
<text x="165.1" y="101.2">1</text>
<text x="175.3" y="101.2">2</text>
<text x="129.6" y="107.8">-IN</text>
<text x="129.6" y="105.2">+IN</text>
<text x="137.6" y="105.2">VO+</text>
<text x="138.2" y="107.8">VO-</text>
<text x="165.1" y="106.3">1</text>
<text x="175.3" y="106.3">2</text>
<text x="259.1" y="103.7">1</text>
<text x="269.3" y="103.7">2</text>
<text x="137.5" y="112.9">VDD</text>
<text x="165.1" y="108.8">1</text>
<text x="175.3" y="108.8">2</text>
<text x="129.6" y="117.9">SD</text>
<text x="129.6" y="120.5">NC</text>
<text x="137.2" y="123">GND</text>
</g>
<g font-size="2.3" fill="#cc8006">
<text x="135.9" y="43.8">CS8121SM</text>
<text x="135.9" y="101">CS8121SM</text>
</g>
<g font-size="2.3" fill="#800000">
<text x="245.4" y="193.1">Audio OUT</text>
<text x="206.8" y="202.5">A4</text>
<text x="214.4" y="202.3">SCH-MYB-YT113X-V10</text>
<text x="283" y="202.5">V1.0</text>
</g>
<g font-size="1.8">
<text x="31.7" y="1.9">5</text>
<text x="90.1" y="1.9">4</text>
<text x="148.5" y="1.9">3</text>
<text x="206.8" y="1.9">2</text>
<text x="265.2" y="1.9">1</text>
<text x=".7" y="29.8">D</text>
<text x="295.1" y="29.8">D</text>
<text x=".7" y="80.9">C</text>
<text x="295.1" y="80.9">C</text>
<text x=".7" y="132.1">B</text>
<text x="295.1" y="132.1">B</text>
<text x=".7" y="183.3">A</text>
<text x="295.1" y="183.3">A</text>
<text x="31.7" y="209.2">5</text>
<text x="90.1" y="209.2">4</text>
<text x="148.5" y="209.2">3</text>
<text x="206.8" y="209.2">2</text>
<text x="265.2" y="209.2">1</text>
</g>
</svg>
